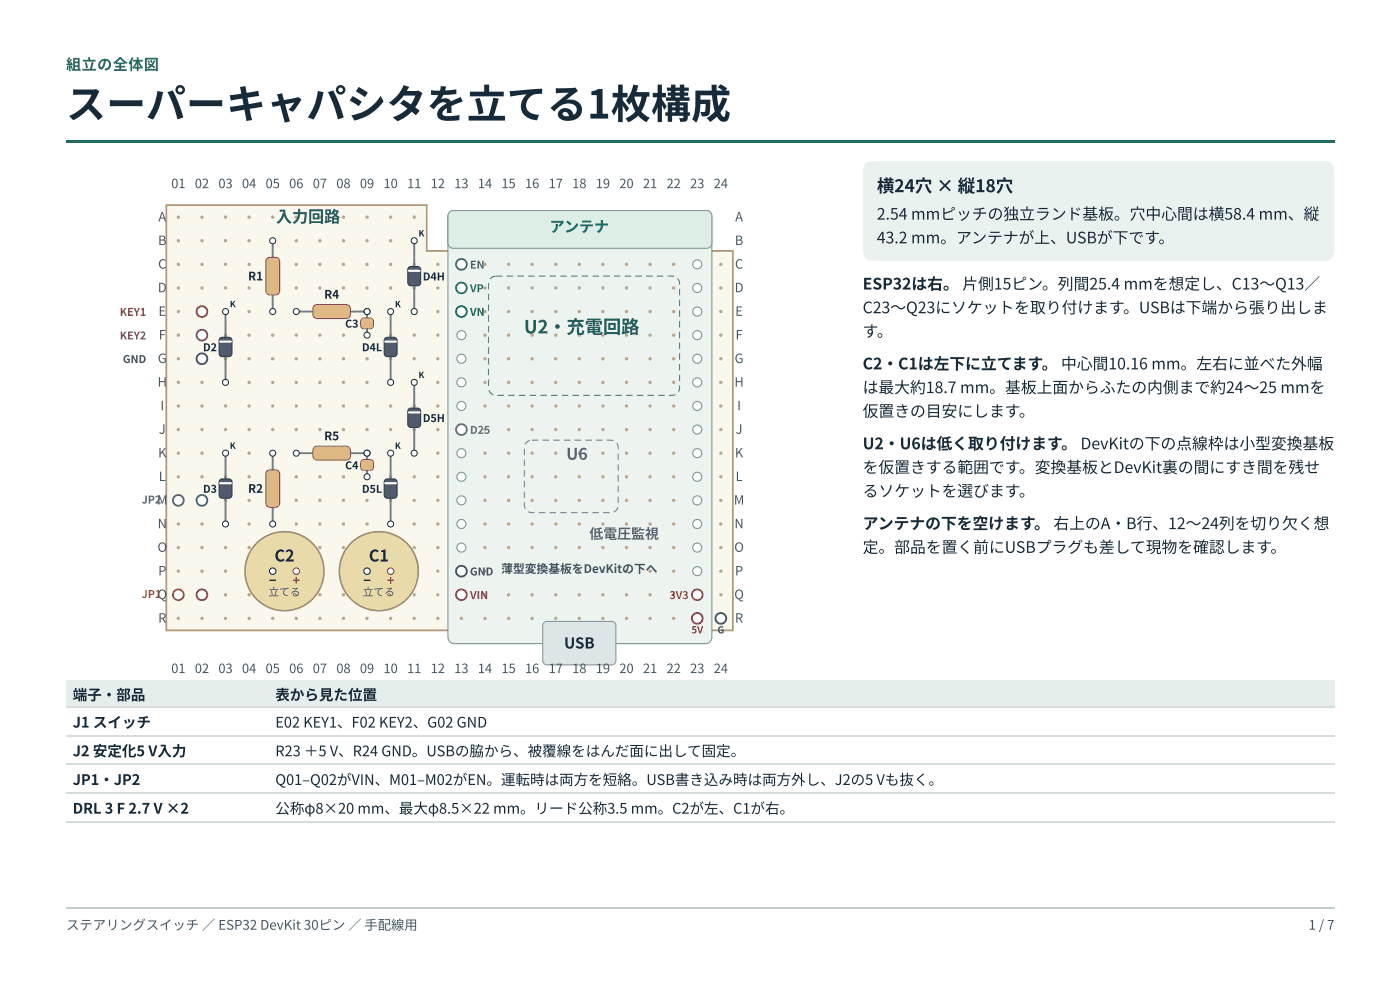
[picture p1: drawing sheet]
<svg xmlns="http://www.w3.org/2000/svg" width="297mm" height="210mm" viewBox="0 0 297 210" stroke-linecap="round" stroke-linejoin="round" font-family="sans-serif">
<path d="M14 29.6h269.1v.6h-269.1z" fill="#236b60"/>
<g fill="#e5eeeb">
<path d="M14 144.2h42.9v5.8h-42.9z"/>
<path d="M56.9 144.2h226.2v5.8h-226.2z"/>
</g>
<path d="M14 149.9h269.1M14 156h269.1M14 162.1h269.1M14 168.1h269.1M14 174.2h269.1" fill="none" stroke="#d5dedc" stroke-width=".26"/>
<path d="M35.3 43.5h55.2v9.7h65v80.5h-120.2z" fill="#faf7ed"/>
<path d="M35.3 43.5h55.2v9.7h65v80.5h-120.2z" fill="none" stroke="#a48e66" stroke-width=".34"/>
<path d="M95.4 45l1-.4h53.3a1.36 1.36 0 0 1 1.3 1.4v89.1a1.36 1.36 0 0 1-1.3 1.4h-53.3a1.36 1.36 0 0 1-1.4-1.4v-89.1z" fill="#edf3ee"/>
<path d="M95.4 45l1-.4h53.3a1.36 1.36 0 0 1 1.3 1.4v89.1a1.36 1.36 0 0 1-1.3 1.4h-53.3a1.36 1.36 0 0 1-1.4-1.4v-89.1z" fill="none" stroke="#78988e" stroke-width=".23"/>
<path d="M95.4 45l.8-.4h53.8l.7 .4 .3 .6v6.1l-.4 .7-.7 .2h-53.9l-.6-.3-.4-.6v-5.9z" fill="#dceee6"/>
<path d="M95.4 45l.8-.4h53.8l.7 .4 .3 .6v6.1l-.4 .7-.7 .2h-53.9l-.6-.3-.4-.6v-5.9z" fill="none" stroke="#74a28f" stroke-width=".23"/>
<path d="M115.4 132l.7-.2h13.7a.91 .91 0 0 1 .9 .9v7.4a.91 .91 0 0 1-.9 .9h-13.7a.91 .91 0 0 1-1-.9v-7.4z" fill="#dce6e7"/>
<path d="M115.4 132l.7-.2h13.7a.91 .91 0 0 1 .9 .9v7.4a.91 .91 0 0 1-.9 .9h-13.7a.91 .91 0 0 1-1-.9v-7.4z" fill="none" stroke="#829a9d" stroke-width=".23"/>
<g fill="#b4a58b">
<circle cx="37.8" cy="46" r=".35"/>
<circle cx="42.8" cy="46" r=".35"/>
<circle cx="47.8" cy="46" r=".35"/>
<circle cx="52.8" cy="46" r=".35"/>
<circle cx="57.9" cy="46" r=".35"/>
<circle cx="62.9" cy="46" r=".35"/>
<circle cx="67.9" cy="46" r=".35"/>
<circle cx="72.9" cy="46" r=".35"/>
<circle cx="77.9" cy="46" r=".35"/>
<circle cx="82.9" cy="46" r=".35"/>
<circle cx="87.9" cy="46" r=".35"/>
<circle cx="37.8" cy="51" r=".35"/>
<circle cx="42.8" cy="51" r=".35"/>
<circle cx="47.8" cy="51" r=".35"/>
<circle cx="52.8" cy="51" r=".35"/>
<circle cx="57.9" cy="51" r=".35"/>
<circle cx="62.9" cy="51" r=".35"/>
<circle cx="67.9" cy="51" r=".35"/>
<circle cx="72.9" cy="51" r=".35"/>
<circle cx="77.9" cy="51" r=".35"/>
<circle cx="82.9" cy="51" r=".35"/>
<circle cx="87.9" cy="51" r=".35"/>
<circle cx="37.8" cy="56" r=".35"/>
<circle cx="42.8" cy="56" r=".35"/>
<circle cx="47.8" cy="56" r=".35"/>
<circle cx="52.8" cy="56" r=".35"/>
<circle cx="57.9" cy="56" r=".35"/>
<circle cx="62.9" cy="56" r=".35"/>
<circle cx="67.9" cy="56" r=".35"/>
<circle cx="72.9" cy="56" r=".35"/>
<circle cx="77.9" cy="56" r=".35"/>
<circle cx="82.9" cy="56" r=".35"/>
<circle cx="87.9" cy="56" r=".35"/>
<circle cx="92.9" cy="56" r=".35"/>
<circle cx="97.9" cy="56" r=".35"/>
<circle cx="102.9" cy="56" r=".35"/>
<circle cx="107.9" cy="56" r=".35"/>
<circle cx="112.9" cy="56" r=".35"/>
<circle cx="117.9" cy="56" r=".35"/>
<circle cx="122.9" cy="56" r=".35"/>
<circle cx="127.9" cy="56" r=".35"/>
<circle cx="132.9" cy="56" r=".35"/>
<circle cx="137.9" cy="56" r=".35"/>
<circle cx="142.9" cy="56" r=".35"/>
<circle cx="147.9" cy="56" r=".35"/>
<circle cx="152.9" cy="56" r=".35"/>
<circle cx="37.8" cy="61" r=".35"/>
<circle cx="42.8" cy="61" r=".35"/>
<circle cx="47.8" cy="61" r=".35"/>
<circle cx="52.8" cy="61" r=".35"/>
<circle cx="57.9" cy="61" r=".35"/>
<circle cx="62.9" cy="61" r=".35"/>
<circle cx="67.9" cy="61" r=".35"/>
<circle cx="72.9" cy="61" r=".35"/>
<circle cx="77.9" cy="61" r=".35"/>
<circle cx="82.9" cy="61" r=".35"/>
<circle cx="87.9" cy="61" r=".35"/>
<circle cx="92.9" cy="61" r=".35"/>
<circle cx="97.9" cy="61" r=".35"/>
<circle cx="102.9" cy="61" r=".35"/>
<circle cx="107.9" cy="61" r=".35"/>
<circle cx="112.9" cy="61" r=".35"/>
<circle cx="117.9" cy="61" r=".35"/>
<circle cx="122.9" cy="61" r=".35"/>
<circle cx="127.9" cy="61" r=".35"/>
<circle cx="132.9" cy="61" r=".35"/>
<circle cx="137.9" cy="61" r=".35"/>
<circle cx="142.9" cy="61" r=".35"/>
<circle cx="147.9" cy="61" r=".35"/>
<circle cx="152.9" cy="61" r=".35"/>
<circle cx="37.8" cy="66.1" r=".35"/>
<circle cx="42.8" cy="66.1" r=".35"/>
<circle cx="47.8" cy="66.1" r=".35"/>
<circle cx="52.8" cy="66.1" r=".35"/>
<circle cx="57.9" cy="66.1" r=".35"/>
<circle cx="62.9" cy="66.1" r=".35"/>
<circle cx="67.9" cy="66.1" r=".35"/>
<circle cx="72.9" cy="66.1" r=".35"/>
<circle cx="77.9" cy="66.1" r=".35"/>
<circle cx="82.9" cy="66.1" r=".35"/>
<circle cx="87.9" cy="66.1" r=".35"/>
<circle cx="92.9" cy="66.1" r=".35"/>
<circle cx="97.9" cy="66.1" r=".35"/>
<circle cx="102.9" cy="66.1" r=".35"/>
<circle cx="107.9" cy="66.1" r=".35"/>
<circle cx="112.9" cy="66.1" r=".35"/>
<circle cx="117.9" cy="66.1" r=".35"/>
<circle cx="122.9" cy="66.1" r=".35"/>
<circle cx="127.9" cy="66.1" r=".35"/>
<circle cx="132.9" cy="66.1" r=".35"/>
<circle cx="137.9" cy="66.1" r=".35"/>
<circle cx="142.9" cy="66.1" r=".35"/>
<circle cx="147.9" cy="66.1" r=".35"/>
<circle cx="152.9" cy="66.1" r=".35"/>
<circle cx="37.8" cy="71.1" r=".35"/>
<circle cx="42.8" cy="71.1" r=".35"/>
<circle cx="47.8" cy="71.1" r=".35"/>
<circle cx="52.8" cy="71.1" r=".35"/>
<circle cx="57.9" cy="71.1" r=".35"/>
<circle cx="62.9" cy="71.1" r=".35"/>
<circle cx="67.9" cy="71.1" r=".35"/>
<circle cx="72.9" cy="71.1" r=".35"/>
<circle cx="77.9" cy="71.1" r=".35"/>
<circle cx="82.9" cy="71.1" r=".35"/>
<circle cx="87.9" cy="71.1" r=".35"/>
<circle cx="92.9" cy="71.1" r=".35"/>
<circle cx="97.9" cy="71.1" r=".35"/>
<circle cx="102.9" cy="71.1" r=".35"/>
<circle cx="107.9" cy="71.1" r=".35"/>
<circle cx="112.9" cy="71.1" r=".35"/>
<circle cx="117.9" cy="71.1" r=".35"/>
<circle cx="122.9" cy="71.1" r=".35"/>
<circle cx="127.9" cy="71.1" r=".35"/>
<circle cx="132.9" cy="71.1" r=".35"/>
<circle cx="137.9" cy="71.1" r=".35"/>
<circle cx="142.9" cy="71.1" r=".35"/>
<circle cx="147.9" cy="71.1" r=".35"/>
<circle cx="152.9" cy="71.1" r=".35"/>
<circle cx="37.8" cy="76.1" r=".35"/>
<circle cx="42.8" cy="76.1" r=".35"/>
<circle cx="47.8" cy="76.1" r=".35"/>
<circle cx="52.8" cy="76.1" r=".35"/>
<circle cx="57.9" cy="76.1" r=".35"/>
<circle cx="62.9" cy="76.1" r=".35"/>
<circle cx="67.9" cy="76.1" r=".35"/>
<circle cx="72.9" cy="76.1" r=".35"/>
<circle cx="77.9" cy="76.1" r=".35"/>
<circle cx="82.9" cy="76.1" r=".35"/>
<circle cx="87.9" cy="76.1" r=".35"/>
<circle cx="92.9" cy="76.1" r=".35"/>
<circle cx="97.9" cy="76.1" r=".35"/>
<circle cx="102.9" cy="76.1" r=".35"/>
<circle cx="107.9" cy="76.1" r=".35"/>
<circle cx="112.9" cy="76.1" r=".35"/>
<circle cx="117.9" cy="76.1" r=".35"/>
<circle cx="122.9" cy="76.1" r=".35"/>
<circle cx="127.9" cy="76.1" r=".35"/>
<circle cx="132.9" cy="76.1" r=".35"/>
<circle cx="137.9" cy="76.1" r=".35"/>
<circle cx="142.9" cy="76.1" r=".35"/>
<circle cx="147.9" cy="76.1" r=".35"/>
<circle cx="152.9" cy="76.1" r=".35"/>
<circle cx="37.8" cy="81.1" r=".35"/>
<circle cx="42.8" cy="81.1" r=".35"/>
<circle cx="47.8" cy="81.1" r=".35"/>
<circle cx="52.8" cy="81.1" r=".35"/>
<circle cx="57.9" cy="81.1" r=".35"/>
<circle cx="62.9" cy="81.1" r=".35"/>
<circle cx="67.9" cy="81.1" r=".35"/>
<circle cx="72.9" cy="81.1" r=".35"/>
<circle cx="77.9" cy="81.1" r=".35"/>
<circle cx="82.9" cy="81.1" r=".35"/>
<circle cx="87.9" cy="81.1" r=".35"/>
<circle cx="92.9" cy="81.1" r=".35"/>
<circle cx="97.9" cy="81.1" r=".35"/>
<circle cx="102.9" cy="81.1" r=".35"/>
<circle cx="107.9" cy="81.1" r=".35"/>
<circle cx="112.9" cy="81.1" r=".35"/>
<circle cx="117.9" cy="81.1" r=".35"/>
<circle cx="122.9" cy="81.1" r=".35"/>
<circle cx="127.9" cy="81.1" r=".35"/>
<circle cx="132.9" cy="81.1" r=".35"/>
<circle cx="137.9" cy="81.1" r=".35"/>
<circle cx="142.9" cy="81.1" r=".35"/>
<circle cx="147.9" cy="81.1" r=".35"/>
<circle cx="152.9" cy="81.1" r=".35"/>
<circle cx="37.8" cy="86.1" r=".35"/>
<circle cx="42.8" cy="86.1" r=".35"/>
<circle cx="47.8" cy="86.1" r=".35"/>
<circle cx="52.8" cy="86.1" r=".35"/>
<circle cx="57.9" cy="86.1" r=".35"/>
<circle cx="62.9" cy="86.1" r=".35"/>
<circle cx="67.9" cy="86.1" r=".35"/>
<circle cx="72.9" cy="86.1" r=".35"/>
<circle cx="77.9" cy="86.1" r=".35"/>
<circle cx="82.9" cy="86.1" r=".35"/>
<circle cx="87.9" cy="86.1" r=".35"/>
<circle cx="92.9" cy="86.1" r=".35"/>
<circle cx="97.9" cy="86.1" r=".35"/>
<circle cx="102.9" cy="86.1" r=".35"/>
<circle cx="107.9" cy="86.1" r=".35"/>
<circle cx="112.9" cy="86.1" r=".35"/>
<circle cx="117.9" cy="86.1" r=".35"/>
<circle cx="122.9" cy="86.1" r=".35"/>
<circle cx="127.9" cy="86.1" r=".35"/>
<circle cx="132.9" cy="86.1" r=".35"/>
<circle cx="137.9" cy="86.1" r=".35"/>
<circle cx="142.9" cy="86.1" r=".35"/>
<circle cx="147.9" cy="86.1" r=".35"/>
<circle cx="152.9" cy="86.1" r=".35"/>
<circle cx="37.8" cy="91.1" r=".35"/>
<circle cx="42.8" cy="91.1" r=".35"/>
<circle cx="47.8" cy="91.1" r=".35"/>
<circle cx="52.8" cy="91.1" r=".35"/>
<circle cx="57.9" cy="91.1" r=".35"/>
<circle cx="62.9" cy="91.1" r=".35"/>
<circle cx="67.9" cy="91.1" r=".35"/>
<circle cx="72.9" cy="91.1" r=".35"/>
<circle cx="77.9" cy="91.1" r=".35"/>
<circle cx="82.9" cy="91.1" r=".35"/>
<circle cx="87.9" cy="91.1" r=".35"/>
<circle cx="92.9" cy="91.1" r=".35"/>
<circle cx="97.9" cy="91.1" r=".35"/>
<circle cx="102.9" cy="91.1" r=".35"/>
<circle cx="107.9" cy="91.1" r=".35"/>
<circle cx="112.9" cy="91.1" r=".35"/>
<circle cx="117.9" cy="91.1" r=".35"/>
<circle cx="122.9" cy="91.1" r=".35"/>
<circle cx="127.9" cy="91.1" r=".35"/>
<circle cx="132.9" cy="91.1" r=".35"/>
<circle cx="137.9" cy="91.1" r=".35"/>
<circle cx="142.9" cy="91.1" r=".35"/>
<circle cx="147.9" cy="91.1" r=".35"/>
<circle cx="152.9" cy="91.1" r=".35"/>
<circle cx="37.8" cy="96.1" r=".35"/>
<circle cx="42.8" cy="96.1" r=".35"/>
<circle cx="47.8" cy="96.1" r=".35"/>
<circle cx="52.8" cy="96.1" r=".35"/>
<circle cx="57.9" cy="96.1" r=".35"/>
<circle cx="62.9" cy="96.1" r=".35"/>
<circle cx="67.9" cy="96.1" r=".35"/>
<circle cx="72.9" cy="96.1" r=".35"/>
<circle cx="77.9" cy="96.1" r=".35"/>
<circle cx="82.9" cy="96.1" r=".35"/>
<circle cx="87.9" cy="96.1" r=".35"/>
<circle cx="92.9" cy="96.1" r=".35"/>
<circle cx="97.9" cy="96.1" r=".35"/>
<circle cx="102.9" cy="96.1" r=".35"/>
<circle cx="107.9" cy="96.1" r=".35"/>
<circle cx="112.9" cy="96.1" r=".35"/>
<circle cx="117.9" cy="96.1" r=".35"/>
<circle cx="122.9" cy="96.1" r=".35"/>
<circle cx="127.9" cy="96.1" r=".35"/>
<circle cx="132.9" cy="96.1" r=".35"/>
<circle cx="137.9" cy="96.1" r=".35"/>
<circle cx="142.9" cy="96.1" r=".35"/>
<circle cx="147.9" cy="96.1" r=".35"/>
<circle cx="152.9" cy="96.1" r=".35"/>
<circle cx="37.8" cy="101.1" r=".35"/>
<circle cx="42.8" cy="101.1" r=".35"/>
<circle cx="47.8" cy="101.1" r=".35"/>
<circle cx="52.8" cy="101.1" r=".35"/>
<circle cx="57.9" cy="101.1" r=".35"/>
<circle cx="62.9" cy="101.1" r=".35"/>
<circle cx="67.9" cy="101.1" r=".35"/>
<circle cx="72.9" cy="101.1" r=".35"/>
<circle cx="77.9" cy="101.1" r=".35"/>
<circle cx="82.9" cy="101.1" r=".35"/>
<circle cx="87.9" cy="101.1" r=".35"/>
<circle cx="92.9" cy="101.1" r=".35"/>
<circle cx="97.9" cy="101.1" r=".35"/>
<circle cx="102.9" cy="101.1" r=".35"/>
<circle cx="107.9" cy="101.1" r=".35"/>
<circle cx="112.9" cy="101.1" r=".35"/>
<circle cx="117.9" cy="101.1" r=".35"/>
<circle cx="122.9" cy="101.1" r=".35"/>
<circle cx="127.9" cy="101.1" r=".35"/>
<circle cx="132.9" cy="101.1" r=".35"/>
<circle cx="137.9" cy="101.1" r=".35"/>
<circle cx="142.9" cy="101.1" r=".35"/>
<circle cx="147.9" cy="101.1" r=".35"/>
<circle cx="152.9" cy="101.1" r=".35"/>
<circle cx="37.8" cy="106.1" r=".35"/>
<circle cx="42.8" cy="106.1" r=".35"/>
<circle cx="47.8" cy="106.1" r=".35"/>
<circle cx="52.8" cy="106.1" r=".35"/>
<circle cx="57.9" cy="106.1" r=".35"/>
<circle cx="62.9" cy="106.1" r=".35"/>
<circle cx="67.9" cy="106.1" r=".35"/>
<circle cx="72.9" cy="106.1" r=".35"/>
<circle cx="77.9" cy="106.1" r=".35"/>
<circle cx="82.9" cy="106.1" r=".35"/>
<circle cx="87.9" cy="106.1" r=".35"/>
<circle cx="92.9" cy="106.1" r=".35"/>
<circle cx="97.9" cy="106.1" r=".35"/>
<circle cx="102.9" cy="106.1" r=".35"/>
<circle cx="107.9" cy="106.1" r=".35"/>
<circle cx="112.9" cy="106.1" r=".35"/>
<circle cx="117.9" cy="106.1" r=".35"/>
<circle cx="122.9" cy="106.1" r=".35"/>
<circle cx="127.9" cy="106.1" r=".35"/>
<circle cx="132.9" cy="106.1" r=".35"/>
<circle cx="137.9" cy="106.1" r=".35"/>
<circle cx="142.9" cy="106.1" r=".35"/>
<circle cx="147.9" cy="106.1" r=".35"/>
<circle cx="152.9" cy="106.1" r=".35"/>
<circle cx="37.8" cy="111.1" r=".35"/>
<circle cx="42.8" cy="111.1" r=".35"/>
<circle cx="47.8" cy="111.1" r=".35"/>
<circle cx="52.8" cy="111.1" r=".35"/>
<circle cx="57.9" cy="111.1" r=".35"/>
<circle cx="62.9" cy="111.1" r=".35"/>
<circle cx="67.9" cy="111.1" r=".35"/>
<circle cx="72.9" cy="111.1" r=".35"/>
<circle cx="77.9" cy="111.1" r=".35"/>
<circle cx="82.9" cy="111.1" r=".35"/>
<circle cx="87.9" cy="111.1" r=".35"/>
<circle cx="92.9" cy="111.1" r=".35"/>
<circle cx="97.9" cy="111.1" r=".35"/>
<circle cx="102.9" cy="111.1" r=".35"/>
<circle cx="107.9" cy="111.1" r=".35"/>
<circle cx="112.9" cy="111.1" r=".35"/>
<circle cx="117.9" cy="111.1" r=".35"/>
<circle cx="122.9" cy="111.1" r=".35"/>
<circle cx="127.9" cy="111.1" r=".35"/>
<circle cx="132.9" cy="111.1" r=".35"/>
<circle cx="137.9" cy="111.1" r=".35"/>
<circle cx="142.9" cy="111.1" r=".35"/>
<circle cx="147.9" cy="111.1" r=".35"/>
<circle cx="152.9" cy="111.1" r=".35"/>
<circle cx="37.8" cy="116.1" r=".35"/>
<circle cx="42.8" cy="116.1" r=".35"/>
<circle cx="47.8" cy="116.1" r=".35"/>
<circle cx="52.8" cy="116.1" r=".35"/>
<circle cx="57.9" cy="116.1" r=".35"/>
<circle cx="62.9" cy="116.1" r=".35"/>
<circle cx="67.9" cy="116.1" r=".35"/>
<circle cx="72.9" cy="116.1" r=".35"/>
<circle cx="77.9" cy="116.1" r=".35"/>
<circle cx="82.9" cy="116.1" r=".35"/>
<circle cx="87.9" cy="116.1" r=".35"/>
<circle cx="92.9" cy="116.1" r=".35"/>
<circle cx="97.9" cy="116.1" r=".35"/>
<circle cx="102.9" cy="116.1" r=".35"/>
<circle cx="107.9" cy="116.1" r=".35"/>
<circle cx="112.9" cy="116.1" r=".35"/>
<circle cx="117.9" cy="116.1" r=".35"/>
<circle cx="122.9" cy="116.1" r=".35"/>
<circle cx="127.9" cy="116.1" r=".35"/>
<circle cx="132.9" cy="116.1" r=".35"/>
<circle cx="137.9" cy="116.1" r=".35"/>
<circle cx="142.9" cy="116.1" r=".35"/>
<circle cx="147.9" cy="116.1" r=".35"/>
<circle cx="152.9" cy="116.1" r=".35"/>
<circle cx="37.8" cy="121.1" r=".35"/>
<circle cx="42.8" cy="121.1" r=".35"/>
<circle cx="47.8" cy="121.1" r=".35"/>
<circle cx="52.8" cy="121.1" r=".35"/>
<circle cx="57.9" cy="121.1" r=".35"/>
<circle cx="62.9" cy="121.1" r=".35"/>
<circle cx="67.9" cy="121.1" r=".35"/>
<circle cx="72.9" cy="121.1" r=".35"/>
<circle cx="77.9" cy="121.1" r=".35"/>
<circle cx="82.9" cy="121.1" r=".35"/>
<circle cx="87.9" cy="121.1" r=".35"/>
<circle cx="92.9" cy="121.1" r=".35"/>
<circle cx="97.9" cy="121.1" r=".35"/>
<circle cx="102.9" cy="121.1" r=".35"/>
<circle cx="107.9" cy="121.1" r=".35"/>
<circle cx="112.9" cy="121.1" r=".35"/>
<circle cx="117.9" cy="121.1" r=".35"/>
<circle cx="122.9" cy="121.1" r=".35"/>
<circle cx="127.9" cy="121.1" r=".35"/>
<circle cx="132.9" cy="121.1" r=".35"/>
<circle cx="137.9" cy="121.1" r=".35"/>
<circle cx="142.9" cy="121.1" r=".35"/>
<circle cx="147.9" cy="121.1" r=".35"/>
<circle cx="152.9" cy="121.1" r=".35"/>
<circle cx="37.8" cy="126.1" r=".35"/>
<circle cx="42.8" cy="126.1" r=".35"/>
<circle cx="47.8" cy="126.1" r=".35"/>
<circle cx="52.8" cy="126.1" r=".35"/>
<circle cx="57.9" cy="126.1" r=".35"/>
<circle cx="62.9" cy="126.1" r=".35"/>
<circle cx="67.9" cy="126.1" r=".35"/>
<circle cx="72.9" cy="126.1" r=".35"/>
<circle cx="77.9" cy="126.1" r=".35"/>
<circle cx="82.9" cy="126.1" r=".35"/>
<circle cx="87.9" cy="126.1" r=".35"/>
<circle cx="92.9" cy="126.1" r=".35"/>
<circle cx="97.9" cy="126.1" r=".35"/>
<circle cx="102.9" cy="126.1" r=".35"/>
<circle cx="107.9" cy="126.1" r=".35"/>
<circle cx="112.9" cy="126.1" r=".35"/>
<circle cx="117.9" cy="126.1" r=".35"/>
<circle cx="122.9" cy="126.1" r=".35"/>
<circle cx="127.9" cy="126.1" r=".35"/>
<circle cx="132.9" cy="126.1" r=".35"/>
<circle cx="137.9" cy="126.1" r=".35"/>
<circle cx="142.9" cy="126.1" r=".35"/>
<circle cx="147.9" cy="126.1" r=".35"/>
<circle cx="152.9" cy="126.1" r=".35"/>
<circle cx="37.8" cy="131.1" r=".35"/>
<circle cx="42.8" cy="131.1" r=".35"/>
<circle cx="47.8" cy="131.1" r=".35"/>
<circle cx="52.8" cy="131.1" r=".35"/>
<circle cx="57.9" cy="131.1" r=".35"/>
<circle cx="62.9" cy="131.1" r=".35"/>
<circle cx="67.9" cy="131.1" r=".35"/>
<circle cx="72.9" cy="131.1" r=".35"/>
<circle cx="77.9" cy="131.1" r=".35"/>
<circle cx="82.9" cy="131.1" r=".35"/>
<circle cx="87.9" cy="131.1" r=".35"/>
<circle cx="92.9" cy="131.1" r=".35"/>
<circle cx="97.9" cy="131.1" r=".35"/>
<circle cx="102.9" cy="131.1" r=".35"/>
<circle cx="107.9" cy="131.1" r=".35"/>
<circle cx="112.9" cy="131.1" r=".35"/>
<circle cx="117.9" cy="131.1" r=".35"/>
<circle cx="122.9" cy="131.1" r=".35"/>
<circle cx="127.9" cy="131.1" r=".35"/>
<circle cx="132.9" cy="131.1" r=".35"/>
<circle cx="137.9" cy="131.1" r=".35"/>
<circle cx="142.9" cy="131.1" r=".35"/>
<circle cx="147.9" cy="131.1" r=".35"/>
<circle cx="152.9" cy="131.1" r=".35"/>
</g>
<circle cx="97.9" cy="56" r=".96" fill="#fff"/>
<circle cx="97.9" cy="56" r=".96" fill="none" stroke="#799595" stroke-width=".23"/>
<circle cx="97.9" cy="61" r=".96" fill="#fff"/>
<circle cx="97.9" cy="61" r=".96" fill="none" stroke="#799595" stroke-width=".23"/>
<circle cx="97.9" cy="66.1" r=".96" fill="#fff"/>
<circle cx="97.9" cy="66.1" r=".96" fill="none" stroke="#799595" stroke-width=".23"/>
<circle cx="97.9" cy="71.1" r=".96" fill="#fff"/>
<circle cx="97.9" cy="71.1" r=".96" fill="none" stroke="#799595" stroke-width=".23"/>
<circle cx="97.9" cy="76.1" r=".96" fill="#fff"/>
<circle cx="97.9" cy="76.1" r=".96" fill="none" stroke="#799595" stroke-width=".23"/>
<circle cx="97.9" cy="81.1" r=".96" fill="#fff"/>
<circle cx="97.9" cy="81.1" r=".96" fill="none" stroke="#799595" stroke-width=".23"/>
<circle cx="97.9" cy="86.1" r=".96" fill="#fff"/>
<circle cx="97.9" cy="86.1" r=".96" fill="none" stroke="#799595" stroke-width=".23"/>
<circle cx="97.9" cy="91.1" r=".96" fill="#fff"/>
<circle cx="97.9" cy="91.1" r=".96" fill="none" stroke="#799595" stroke-width=".23"/>
<circle cx="97.9" cy="96.1" r=".96" fill="#fff"/>
<circle cx="97.9" cy="96.1" r=".96" fill="none" stroke="#799595" stroke-width=".23"/>
<circle cx="97.9" cy="101.1" r=".96" fill="#fff"/>
<circle cx="97.9" cy="101.1" r=".96" fill="none" stroke="#799595" stroke-width=".23"/>
<circle cx="97.9" cy="106.1" r=".96" fill="#fff"/>
<circle cx="97.9" cy="106.1" r=".96" fill="none" stroke="#799595" stroke-width=".23"/>
<circle cx="97.9" cy="111.1" r=".96" fill="#fff"/>
<circle cx="97.9" cy="111.1" r=".96" fill="none" stroke="#799595" stroke-width=".23"/>
<circle cx="97.9" cy="116.1" r=".96" fill="#fff"/>
<circle cx="97.9" cy="116.1" r=".96" fill="none" stroke="#799595" stroke-width=".23"/>
<circle cx="97.9" cy="121.1" r=".96" fill="#fff"/>
<circle cx="97.9" cy="121.1" r=".96" fill="none" stroke="#799595" stroke-width=".23"/>
<circle cx="97.9" cy="126.1" r=".96" fill="#fff"/>
<circle cx="97.9" cy="126.1" r=".96" fill="none" stroke="#799595" stroke-width=".23"/>
<circle cx="147.9" cy="56" r=".96" fill="#fff"/>
<circle cx="147.9" cy="56" r=".96" fill="none" stroke="#799595" stroke-width=".23"/>
<circle cx="147.9" cy="61" r=".96" fill="#fff"/>
<circle cx="147.9" cy="61" r=".96" fill="none" stroke="#799595" stroke-width=".23"/>
<circle cx="147.9" cy="66.1" r=".96" fill="#fff"/>
<circle cx="147.9" cy="66.1" r=".96" fill="none" stroke="#799595" stroke-width=".23"/>
<circle cx="147.9" cy="71.1" r=".96" fill="#fff"/>
<circle cx="147.9" cy="71.1" r=".96" fill="none" stroke="#799595" stroke-width=".23"/>
<circle cx="147.9" cy="76.1" r=".96" fill="#fff"/>
<circle cx="147.9" cy="76.1" r=".96" fill="none" stroke="#799595" stroke-width=".23"/>
<circle cx="147.9" cy="81.1" r=".96" fill="#fff"/>
<circle cx="147.9" cy="81.1" r=".96" fill="none" stroke="#799595" stroke-width=".23"/>
<circle cx="147.9" cy="86.1" r=".96" fill="#fff"/>
<circle cx="147.9" cy="86.1" r=".96" fill="none" stroke="#799595" stroke-width=".23"/>
<circle cx="147.9" cy="91.1" r=".96" fill="#fff"/>
<circle cx="147.9" cy="91.1" r=".96" fill="none" stroke="#799595" stroke-width=".23"/>
<circle cx="147.9" cy="96.1" r=".96" fill="#fff"/>
<circle cx="147.9" cy="96.1" r=".96" fill="none" stroke="#799595" stroke-width=".23"/>
<circle cx="147.9" cy="101.1" r=".96" fill="#fff"/>
<circle cx="147.9" cy="101.1" r=".96" fill="none" stroke="#799595" stroke-width=".23"/>
<circle cx="147.9" cy="106.1" r=".96" fill="#fff"/>
<circle cx="147.9" cy="106.1" r=".96" fill="none" stroke="#799595" stroke-width=".23"/>
<circle cx="147.9" cy="111.1" r=".96" fill="#fff"/>
<circle cx="147.9" cy="111.1" r=".96" fill="none" stroke="#799595" stroke-width=".23"/>
<circle cx="147.9" cy="116.1" r=".96" fill="#fff"/>
<circle cx="147.9" cy="116.1" r=".96" fill="none" stroke="#799595" stroke-width=".23"/>
<circle cx="147.9" cy="121.1" r=".96" fill="#fff"/>
<circle cx="147.9" cy="121.1" r=".96" fill="none" stroke="#799595" stroke-width=".23"/>
<circle cx="147.9" cy="126.1" r=".96" fill="#fff"/>
<circle cx="147.9" cy="126.1" r=".96" fill="none" stroke="#799595" stroke-width=".23"/>
<circle cx="97.9" cy="56" r="1.14" fill="#fff"/>
<circle cx="97.9" cy="56" r="1.14" fill="none" stroke="#325f9c" stroke-width=".39"/>
<circle cx="97.9" cy="61" r="1.14" fill="#fff"/>
<circle cx="97.9" cy="61" r="1.14" fill="none" stroke="#1563a6" stroke-width=".39"/>
<circle cx="97.9" cy="66.1" r="1.14" fill="#fff"/>
<circle cx="97.9" cy="66.1" r="1.14" fill="none" stroke="#067269" stroke-width=".39"/>
<circle cx="97.9" cy="91.1" r="1.14" fill="#fff"/>
<circle cx="97.9" cy="91.1" r="1.14" fill="none" stroke="#63756b" stroke-width=".39"/>
<circle cx="97.9" cy="121.1" r="1.14" fill="#fff"/>
<circle cx="97.9" cy="121.1" r="1.14" fill="none" stroke="#40505d" stroke-width=".39"/>
<circle cx="97.9" cy="126.1" r="1.14" fill="#fff"/>
<circle cx="97.9" cy="126.1" r="1.14" fill="none" stroke="#8d492a" stroke-width=".39"/>
<circle cx="147.9" cy="126.1" r="1.14" fill="#fff"/>
<circle cx="147.9" cy="126.1" r="1.14" fill="none" stroke="#bc3650" stroke-width=".39"/>
<circle cx="42.8" cy="66.1" r="1.14" fill="#fff"/>
<circle cx="42.8" cy="66.1" r="1.14" fill="none" stroke="#9b4622" stroke-width=".39"/>
<circle cx="42.8" cy="71.1" r="1.14" fill="#fff"/>
<circle cx="42.8" cy="71.1" r="1.14" fill="none" stroke="#753781" stroke-width=".39"/>
<circle cx="42.8" cy="76.1" r="1.14" fill="#fff"/>
<circle cx="42.8" cy="76.1" r="1.14" fill="none" stroke="#40505d" stroke-width=".39"/>
<circle cx="37.8" cy="126.1" r="1.14" fill="#fff"/>
<circle cx="37.8" cy="126.1" r="1.14" fill="none" stroke="#b85813" stroke-width=".39"/>
<circle cx="42.8" cy="126.1" r="1.14" fill="#fff"/>
<circle cx="42.8" cy="126.1" r="1.14" fill="none" stroke="#8d492a" stroke-width=".39"/>
<circle cx="37.8" cy="106.1" r="1.14" fill="#fff"/>
<circle cx="37.8" cy="106.1" r="1.14" fill="none" stroke="#664487" stroke-width=".39"/>
<circle cx="42.8" cy="106.1" r="1.14" fill="#fff"/>
<circle cx="42.8" cy="106.1" r="1.14" fill="none" stroke="#325f9c" stroke-width=".39"/>
<circle cx="147.9" cy="131.1" r="1.14" fill="#fff"/>
<circle cx="147.9" cy="131.1" r="1.14" fill="none" stroke="#a12534" stroke-width=".39"/>
<circle cx="152.9" cy="131.1" r="1.14" fill="#fff"/>
<circle cx="152.9" cy="131.1" r="1.14" fill="none" stroke="#40505d" stroke-width=".39"/>
<path d="M107.5 58.4h1.4v.3h-1.4zM109.8 58.4h1.3v.3h-1.3zM112.1 58.4h1.3v.3h-1.3zM114.3 58.4h1.4v.3h-1.4zM116.6 58.4h1.4v.3h-1.4zM118.9 58.4h1.3v.3h-1.3zM121.2 58.4h1.3v.3h-1.3zM123.4 58.4h1.4v.3h-1.4zM125.7 58.4h1.4v.3h-1.4zM128 58.4h1.3v.3h-1.3zM130.3 58.4h1.3v.3h-1.3zM132.5 58.4h1.4v.3h-1.4zM134.8 58.4h1.4v.3h-1.4zM137.1 58.4h1.3v.3h-1.3zM139.3 58.4h1.4v.3h-1.4zM141.6 58.4l1.4 .1-.1 .2h-1.3zM143.7 59.1l.1-.1 .2 .2 .3 1.1h-.2l-.1-.7zM144.1 61.2h.2v1.4h-.2zM144.1 63.5h.2v1.4h-.2zM144.1 65.8h.2v1.4h-.2zM144.1 68.1h.2v1.3h-.2zM144.1 70.3h.2v1.4h-.2zM144.1 72.6h.2v1.4h-.2zM144.1 74.9h.2v1.4h-.2zM144.1 77.2h.2v1.3h-.2zM144.1 79.4h.2v1.4h-.2zM144.1 81.7h.2v.5l-.3 .9-.2-.1zM141.9 83.7l1.3-.1 .1 .2-1.4 .1zM139.7 83.7h1.3v.2h-1.3zM137.4 83.7h1.3v.2h-1.3zM135.1 83.7h1.4v.2h-1.4zM132.8 83.7h1.4v.2h-1.4zM130.6 83.7h1.3v.2h-1.3zM128.3 83.7h1.3v.2h-1.3zM126 83.7h1.4v.2h-1.4zM123.7 83.7h1.4v.2h-1.4zM121.5 83.7h1.3v.2h-1.3zM119.2 83.7h1.3v.2h-1.3zM116.9 83.7h1.4v.2h-1.4zM114.6 83.7h1.4v.2h-1.4zM112.4 83.7h1.3v.2h-1.3zM110.1 83.7h1.4v.2h-1.4zM107.8 83.7h1.4v.2h-1.4zM105.5 83.7h1.4v.2h-1.4zM103.6 82.8l.2-.1 .4 .5 .5 .4-.1 .2a1.63 1.63 0 0 1-1-1zM103.5 80.5h.3v1.3h-.3zM103.5 78.2h.3v1.4h-.3zM103.5 75.9h.3v1.4h-.3zM103.5 73.6h.3v1.4h-.3zM103.5 71.4h.3v1.3h-.3zM103.5 69.1h.3v1.4h-.3zM103.5 66.8h.3v1.4h-.3zM103.5 64.5h.3v1.4h-.3zM103.5 62.3h.3v1.3h-.3zM103.5 60h.3v1.4h-.3zM104.1 58.8l1.1-.4v.3l-.6 .1-.5 .4-.2-.1zM105.2 58.4h1.4v.3h-1.4z" fill="#468575"/>
<path d="M115.1 93.2h1.4v.2h-1.4zM117.4 93.2h1.4v.2h-1.4zM119.7 93.2h1.3v.2h-1.3zM121.9 93.2h1.4v.2h-1.4zM124.2 93.2h1.4v.2h-1.4zM126.5 93.2h1.3v.2h-1.3zM128.8 93.2l1.4 .1-.1 .2-1.3-.1zM130.8 94l.1-.1 .3 .5 .1 .9h-.3v-.7zM131 96.2h.3v1.3h-.3zM131 98.4h.3v1.4h-.3zM131 100.7h.3v1.4h-.3zM131 103h.3v1.4h-.3zM131 105.3h.3v1.3h-.3zM131 107.5l.2 .1a1.63 1.63 0 0 1-.9 1l-.1-.2 .5-.3zM128 108.6h1.3v.2h-1.3zM125.7 108.6h1.4v.2h-1.4zM123.4 108.6h1.4v.2h-1.4zM121.1 108.6h1.4v.2h-1.4zM118.9 108.6h1.3v.2h-1.3zM116.6 108.6h1.4v.2h-1.4zM114.3 108.6h1.4v.2h-1.4zM112.1 108.4l1.3 .2v.2l-1.1-.1-.3-.1zM111.1 106.5h.3l.1 1.3-.2 .1zM111.1 104.2h.3v1.4h-.3zM111.1 102h.3v1.3h-.3zM111.1 99.7h.3v1.4h-.3zM111.1 97.4h.3v1.4h-.3zM111.1 95.1h.3v1.4h-.3zM111.7 93.6l.7-.3v.2l-.5 .3-.4 .5-.2-.1zM112.8 93.2h1.4v.2h-1.4z" fill="#7f639b"/>
<path d="M57.9 51v15.1" fill="none" stroke="#737f73" stroke-width=".41"/>
<path d="M56.6 54.8l.5-.2h1.3a.91 .91 0 0 1 .9 .9v6.1a.91 .91 0 0 1-.9 .9h-1.1a.91 .91 0 0 1-.9-.9v-6.1z" fill="#dfb986"/>
<path d="M56.6 54.8l.5-.2h1.3a.91 .91 0 0 1 .9 .9v6.1a.91 .91 0 0 1-.9 .9h-1.1a.91 .91 0 0 1-.9-.9v-6.1z" fill="none" stroke="#89673c" stroke-width=".23"/>
<circle cx="57.9" cy="51" r=".64" fill="#fff"/>
<circle cx="57.9" cy="51" r=".64" fill="none" stroke="#172a39" stroke-width=".21"/>
<circle cx="57.9" cy="66.1" r=".64" fill="#fff"/>
<circle cx="57.9" cy="66.1" r=".64" fill="none" stroke="#172a39" stroke-width=".21"/>
<path d="M57.9 96.1v15" fill="none" stroke="#737f73" stroke-width=".41"/>
<path d="M56.6 99.9l.5-.3h1.3a.91 .91 0 0 1 .9 .9v6.2a.91 .91 0 0 1-.9 .9h-1.1a.91 .91 0 0 1-.9-.9v-6.2z" fill="#dfb986"/>
<path d="M56.6 99.9l.5-.3h1.3a.91 .91 0 0 1 .9 .9v6.2a.91 .91 0 0 1-.9 .9h-1.1a.91 .91 0 0 1-.9-.9v-6.2z" fill="none" stroke="#89673c" stroke-width=".23"/>
<circle cx="57.9" cy="96.1" r=".64" fill="#fff"/>
<circle cx="57.9" cy="96.1" r=".64" fill="none" stroke="#172a39" stroke-width=".21"/>
<circle cx="57.9" cy="111.1" r=".64" fill="#fff"/>
<circle cx="57.9" cy="111.1" r=".64" fill="none" stroke="#172a39" stroke-width=".21"/>
<path d="M62.9 66.1h15" fill="none" stroke="#737f73" stroke-width=".41"/>
<path d="M66.6 64.8l.7-.2h6.1a.91 .91 0 0 1 .9 .9v1.1a.91 .91 0 0 1-.9 .9h-6.1a.91 .91 0 0 1-.9-.9v-1.3z" fill="#dfb986"/>
<path d="M66.6 64.8l.7-.2h6.1a.91 .91 0 0 1 .9 .9v1.1a.91 .91 0 0 1-.9 .9h-6.1a.91 .91 0 0 1-.9-.9v-1.3z" fill="none" stroke="#89673c" stroke-width=".23"/>
<circle cx="62.9" cy="66.1" r=".64" fill="#fff"/>
<circle cx="62.9" cy="66.1" r=".64" fill="none" stroke="#172a39" stroke-width=".21"/>
<circle cx="77.9" cy="66.1" r=".64" fill="#fff"/>
<circle cx="77.9" cy="66.1" r=".64" fill="none" stroke="#172a39" stroke-width=".21"/>
<path d="M62.9 96.1h15" fill="none" stroke="#737f73" stroke-width=".41"/>
<path d="M66.6 94.9l.7-.3h6.1a.91 .91 0 0 1 .9 .9v1.1a.91 .91 0 0 1-.9 1h-6.1a.91 .91 0 0 1-.9-1v-1.3z" fill="#dfb986"/>
<path d="M66.6 94.9l.7-.3h6.1a.91 .91 0 0 1 .9 .9v1.1a.91 .91 0 0 1-.9 1h-6.1a.91 .91 0 0 1-.9-1v-1.3z" fill="none" stroke="#89673c" stroke-width=".23"/>
<circle cx="62.9" cy="96.1" r=".64" fill="#fff"/>
<circle cx="62.9" cy="96.1" r=".64" fill="none" stroke="#172a39" stroke-width=".21"/>
<circle cx="77.9" cy="96.1" r=".64" fill="#fff"/>
<circle cx="77.9" cy="96.1" r=".64" fill="none" stroke="#172a39" stroke-width=".21"/>
<path d="M47.8 66.1v15" fill="none" stroke="#737f73" stroke-width=".41"/>
<path d="M46.7 71.7l.3-.2h1.5a.68 .68 0 0 1 .7 .7v2.7a.68 .68 0 0 1-.7 .7h-1.3a.68 .68 0 0 1-.7-.7v-2.7z" fill="#515a6b"/>
<path d="M46.7 71.7l.3-.2h1.5a.68 .68 0 0 1 .7 .7v2.7a.68 .68 0 0 1-.7 .7h-1.3a.68 .68 0 0 1-.7-.7v-2.7z" fill="none" stroke="#303944" stroke-width=".23"/>
<path d="M46.7 72.4h2.3" fill="none" stroke="#fff" stroke-width=".45"/>
<circle cx="47.8" cy="81.1" r=".64" fill="#fff"/>
<circle cx="47.8" cy="81.1" r=".64" fill="none" stroke="#172a39" stroke-width=".21"/>
<circle cx="47.8" cy="66.1" r=".64" fill="#fff"/>
<circle cx="47.8" cy="66.1" r=".64" fill="none" stroke="#172a39" stroke-width=".21"/>
<path d="M47.8 96.1v15" fill="none" stroke="#737f73" stroke-width=".41"/>
<path d="M46.7 101.7l.3-.2h1.5a.68 .68 0 0 1 .7 .7v2.7a.68 .68 0 0 1-.7 .7h-1.3a.68 .68 0 0 1-.7-.7v-2.7z" fill="#515a6b"/>
<path d="M46.7 101.7l.3-.2h1.5a.68 .68 0 0 1 .7 .7v2.7a.68 .68 0 0 1-.7 .7h-1.3a.68 .68 0 0 1-.7-.7v-2.7z" fill="none" stroke="#303944" stroke-width=".23"/>
<path d="M46.7 102.4h2.3" fill="none" stroke="#fff" stroke-width=".45"/>
<circle cx="47.8" cy="111.1" r=".64" fill="#fff"/>
<circle cx="47.8" cy="111.1" r=".64" fill="none" stroke="#172a39" stroke-width=".21"/>
<circle cx="47.8" cy="96.1" r=".64" fill="#fff"/>
<circle cx="47.8" cy="96.1" r=".64" fill="none" stroke="#172a39" stroke-width=".21"/>
<path d="M82.9 66.1v15" fill="none" stroke="#737f73" stroke-width=".41"/>
<path d="M81.7 71.7l.4-.2h1.5a.68 .68 0 0 1 .6 .7v2.7a.68 .68 0 0 1-.6 .7h-1.4a.68 .68 0 0 1-.7-.7v-2.7z" fill="#515a6b"/>
<path d="M81.7 71.7l.4-.2h1.5a.68 .68 0 0 1 .6 .7v2.7a.68 .68 0 0 1-.6 .7h-1.4a.68 .68 0 0 1-.7-.7v-2.7z" fill="none" stroke="#303944" stroke-width=".23"/>
<path d="M81.7 72.4h2.3" fill="none" stroke="#fff" stroke-width=".45"/>
<circle cx="82.9" cy="81.1" r=".64" fill="#fff"/>
<circle cx="82.9" cy="81.1" r=".64" fill="none" stroke="#172a39" stroke-width=".21"/>
<circle cx="82.9" cy="66.1" r=".64" fill="#fff"/>
<circle cx="82.9" cy="66.1" r=".64" fill="none" stroke="#172a39" stroke-width=".21"/>
<path d="M87.9 51v15.1" fill="none" stroke="#737f73" stroke-width=".41"/>
<path d="M86.7 56.7l.4-.2h1.5a.68 .68 0 0 1 .6 .7v2.7a.68 .68 0 0 1-.6 .7h-1.4a.68 .68 0 0 1-.7-.7v-2.7z" fill="#515a6b"/>
<path d="M86.7 56.7l.4-.2h1.5a.68 .68 0 0 1 .6 .7v2.7a.68 .68 0 0 1-.6 .7h-1.4a.68 .68 0 0 1-.7-.7v-2.7z" fill="none" stroke="#303944" stroke-width=".23"/>
<path d="M86.7 57.4h2.3" fill="none" stroke="#fff" stroke-width=".45"/>
<circle cx="87.9" cy="66.1" r=".64" fill="#fff"/>
<circle cx="87.9" cy="66.1" r=".64" fill="none" stroke="#172a39" stroke-width=".21"/>
<circle cx="87.9" cy="51" r=".64" fill="#fff"/>
<circle cx="87.9" cy="51" r=".64" fill="none" stroke="#172a39" stroke-width=".21"/>
<path d="M82.9 96.1v15" fill="none" stroke="#737f73" stroke-width=".41"/>
<path d="M81.7 101.7l.4-.2h1.5a.68 .68 0 0 1 .6 .7v2.7a.68 .68 0 0 1-.6 .7h-1.4a.68 .68 0 0 1-.7-.7v-2.7z" fill="#515a6b"/>
<path d="M81.7 101.7l.4-.2h1.5a.68 .68 0 0 1 .6 .7v2.7a.68 .68 0 0 1-.6 .7h-1.4a.68 .68 0 0 1-.7-.7v-2.7z" fill="none" stroke="#303944" stroke-width=".23"/>
<path d="M81.7 102.4h2.3" fill="none" stroke="#fff" stroke-width=".45"/>
<circle cx="82.9" cy="111.1" r=".64" fill="#fff"/>
<circle cx="82.9" cy="111.1" r=".64" fill="none" stroke="#172a39" stroke-width=".21"/>
<circle cx="82.9" cy="96.1" r=".64" fill="#fff"/>
<circle cx="82.9" cy="96.1" r=".64" fill="none" stroke="#172a39" stroke-width=".21"/>
<path d="M87.9 81.1v15" fill="none" stroke="#737f73" stroke-width=".41"/>
<path d="M86.7 86.7l.4-.2h1.5a.68 .68 0 0 1 .6 .7v2.7a.68 .68 0 0 1-.6 .7h-1.4a.68 .68 0 0 1-.7-.7v-2.7z" fill="#515a6b"/>
<path d="M86.7 86.7l.4-.2h1.5a.68 .68 0 0 1 .6 .7v2.7a.68 .68 0 0 1-.6 .7h-1.4a.68 .68 0 0 1-.7-.7v-2.7z" fill="none" stroke="#303944" stroke-width=".23"/>
<path d="M86.7 87.4h2.3" fill="none" stroke="#fff" stroke-width=".45"/>
<circle cx="87.9" cy="96.1" r=".64" fill="#fff"/>
<circle cx="87.9" cy="96.1" r=".64" fill="none" stroke="#172a39" stroke-width=".21"/>
<circle cx="87.9" cy="81.1" r=".64" fill="#fff"/>
<circle cx="87.9" cy="81.1" r=".64" fill="none" stroke="#172a39" stroke-width=".21"/>
<path d="M77.9 66.1v5" fill="none" stroke="#737f73" stroke-width=".41"/>
<path d="M76.7 67.6l.4-.2h1.5a.68 .68 0 0 1 .6 .7v.9a.68 .68 0 0 1-.6 .7h-1.4a.68 .68 0 0 1-.7-.7v-1z" fill="#eab36f"/>
<path d="M76.7 67.6l.4-.2h1.5a.68 .68 0 0 1 .6 .7v.9a.68 .68 0 0 1-.6 .7h-1.4a.68 .68 0 0 1-.7-.7v-1z" fill="none" stroke="#986d3e" stroke-width=".23"/>
<circle cx="77.9" cy="66.1" r=".64" fill="#fff"/>
<circle cx="77.9" cy="66.1" r=".64" fill="none" stroke="#172a39" stroke-width=".21"/>
<circle cx="77.9" cy="71.1" r=".64" fill="#fff"/>
<circle cx="77.9" cy="71.1" r=".64" fill="none" stroke="#172a39" stroke-width=".21"/>
<path d="M77.9 96.1v5" fill="none" stroke="#737f73" stroke-width=".41"/>
<path d="M76.7 97.6l.4-.1 1.5-.1a.68 .68 0 0 1 .6 .7v.9a.68 .68 0 0 1-.6 .7h-1.4a.68 .68 0 0 1-.7-.7v-1z" fill="#eab36f"/>
<path d="M76.7 97.6l.4-.1 1.5-.1a.68 .68 0 0 1 .6 .7v.9a.68 .68 0 0 1-.6 .7h-1.4a.68 .68 0 0 1-.7-.7v-1z" fill="none" stroke="#986d3e" stroke-width=".23"/>
<circle cx="77.9" cy="96.1" r=".64" fill="#fff"/>
<circle cx="77.9" cy="96.1" r=".64" fill="none" stroke="#172a39" stroke-width=".21"/>
<circle cx="77.9" cy="101.1" r=".64" fill="#fff"/>
<circle cx="77.9" cy="101.1" r=".64" fill="none" stroke="#172a39" stroke-width=".21"/>
<circle cx="60.4" cy="121.1" r="8.4" fill="#e8dba9"/>
<circle cx="60.4" cy="121.1" r="8.4" fill="none" stroke="#988455" stroke-width=".32"/>
<circle cx="62.9" cy="121.1" r=".68" fill="#fff"/>
<circle cx="62.9" cy="121.1" r=".68" fill="none" stroke="#9c3b33" stroke-width=".23"/>
<circle cx="57.9" cy="121.1" r=".68" fill="#fff"/>
<circle cx="57.9" cy="121.1" r=".68" fill="none" stroke="#172a39" stroke-width=".23"/>
<circle cx="80.4" cy="121.1" r="8.4" fill="#e8dba9"/>
<circle cx="80.4" cy="121.1" r="8.4" fill="none" stroke="#988455" stroke-width=".32"/>
<circle cx="82.9" cy="121.1" r=".68" fill="#fff"/>
<circle cx="82.9" cy="121.1" r=".68" fill="none" stroke="#9c3b33" stroke-width=".23"/>
<circle cx="77.9" cy="121.1" r=".68" fill="#fff"/>
<circle cx="77.9" cy="121.1" r=".68" fill="none" stroke="#172a39" stroke-width=".23"/>
<path d="M183.7 34.7l.6-.4 .8-.2h96a1.96 1.96 0 0 1 2 2v17.2a1.96 1.96 0 0 1-2 2h-96a2 2 0 0 1-2-2v-17.2l.1-.7z" fill="#eaf2ef"/>
<path d="M14 192.5h269.1" fill="none" stroke="#c2d1cd" stroke-width=".26"/>
<text font-size="8.5" fill="#172a39" x="14" y="25.1">スーパーキャパシタを立てる1枚構成</text>
<g font-size="3.9" fill="#245e55">
<text x="111.2" y="70.7">U2・</text>
<text x="120.2" y="70.7">充電回路</text>
</g>
<text font-size="3.7" fill="#172a39" x="186" y="40.7">横24穴 × 縦18穴</text>
<text font-size="3.4" fill="#245e55" x="58.5" y="47.2">入力回路</text>
<text font-size="3.4" fill="#6c4d86" x="120.1" y="97.5">U6</text>
<g font-size="3.4" fill="#172a39">
<text x="58.2" y="119">C2</text>
<text x="78.2" y="119">C1</text>
</g>
<g font-size="3.3" fill="#172a39">
<text x="186" y="46.6">2.54 mmピッチの独立ランド基板。穴中心間は横58.4 mm、縦</text>
<text x="186" y="51.6">43.2 mm。アンテナが上、USBが下です。</text>
<text x="183" y="61.4">ESP32は右。 片側15ピン。列間25.4 mmを想定し、C13〜Q13／</text>
<text x="183" y="66.4">C23〜Q23にソケットを取り付けます。USBは下端から張り出しま</text>
<text x="183" y="71.4">す。</text>
<text x="183" y="78.3">C2・</text>
<text x="183" y="83.3">は最大約18.7 mm。基板上面からふたの内側まで約24〜25 mmを</text>
<text x="190.5" y="78.3">C1は左下に立てます。 中心間10.16 mm。左右に並べた外幅</text>
<text x="183" y="88.4">仮置きの目 安にします。</text>
<text x="183" y="95.2">U2・</text>
<text x="190.8" y="95.2">U6は低く取り付けます。 DevKitの下の点線枠は小型変換基板</text>
<text x="183" y="100.3">を仮置きする範囲です。変換基板とDevKit裏の間にすき間を残せ</text>
<text x="183" y="105.3">るソケットを選びます。</text>
<text x="183" y="112.2">アンテナの下を空けます。 右上のA・</text>
<text x="238.9" y="112.2">B行、12〜24列を切り欠く想</text>
<text x="183" y="117.2">定。部品を置く前にUSBプラグも差して現物を確認します。</text>
</g>
<text font-size="3.2" fill="#236b60" x="14" y="14.8">組立の全体図</text>
<text font-size="3.2" fill="#0a6659" x="116.6" y="49.2">アンテナ</text>
<text font-size="3.2" fill="#172a39" x="119.7" y="137.5">USB</text>
<g font-size="3.1" fill="#172a39">
<text x="15.4" y="148.4">端子・</text>
<text x="24.7" y="148.4">部品</text>
<text x="58.4" y="148.4">表から見た位置</text>
<text x="15.4" y="154.2">J1 スイッチ</text>
<text x="58.4" y="154.2">E02 KEY1、F02 KEY2、G02 GND</text>
<text x="15.4" y="160.3">J2 安定化5 V入力</text>
<text x="58.4" y="160.3">R23 ＋5 V、R24 GND。USBの脇から、被覆線をはんだ面に出して固定。</text>
<text x="15.4" y="166.4">JP1・</text>
<text x="24.1" y="166.4">JP2</text>
<text x="58.4" y="166.4">Q01–Q02がVIN、M01–M02がEN。運転時は両方を短絡。USB書き込み時は両方外し、J2の5 Vも抜く。</text>
<text x="15.4" y="172.5">DRL 3 F 2.7 V ×2</text>
<text x="58.4" y="172.5">公称φ8×20 mm、最大φ8.5×22 mm。リード公称3.5 mm。C2が左、C1が右。</text>
</g>
<text font-size="3" fill="#6c4d86" x="125" y="114.2">低電圧監視</text>
<g font-size="2.8" fill="#425665">
<text x="14" y="197.1">ステアリングスイッチ ／ ESP32 DevKit 30ピン ／ 手配線用</text>
<text x="277.6" y="197.1">1 / 7</text>
</g>
<g font-size="2.7" fill="#425665">
<text x="36.3" y="39.9">01</text>
<text x="41.3" y="39.9">02</text>
<text x="46.3" y="39.9">03</text>
<text x="51.3" y="39.9">04</text>
<text x="56.3" y="39.9">05</text>
<text x="61.3" y="39.9">06</text>
<text x="66.3" y="39.9">07</text>
<text x="71.3" y="39.9">08</text>
<text x="76.4" y="39.9">09</text>
<text x="81.4" y="39.9">10</text>
<text x="86.4" y="39.9">11</text>
<text x="91.4" y="39.9">12</text>
<text x="96.4" y="39.9">13</text>
<text x="101.4" y="39.9">14</text>
<text x="106.4" y="39.9">15</text>
<text x="111.4" y="39.9">16</text>
<text x="116.4" y="39.9">17</text>
<text x="121.4" y="39.9">18</text>
<text x="126.4" y="39.9">19</text>
<text x="131.4" y="39.9">20</text>
<text x="136.4" y="39.9">21</text>
<text x="141.4" y="39.9">22</text>
<text x="146.4" y="39.9">23</text>
<text x="151.4" y="39.9">24</text>
<text x="33.6" y="46.9">A</text>
<text x="156" y="46.9">A</text>
<text x="33.5" y="51.9">B</text>
<text x="155.9" y="51.9">B</text>
<text x="33.6" y="57">C</text>
<text x="155.9" y="57">C</text>
<text x="33.5" y="62">D</text>
<text x="155.9" y="62">D</text>
<text x="33.6" y="67">E</text>
<text x="33.7" y="72">F</text>
<text x="156" y="67">E</text>
<text x="156" y="72">F</text>
<text x="33.5" y="77">G</text>
<text x="155.8" y="77">G</text>
<text x="33.4" y="82">H</text>
<text x="155.8" y="82">H</text>
<text x="34" y="87">I</text>
<text x="156.4" y="87">I</text>
<text x="33.7" y="92">J</text>
<text x="156.1" y="92">J</text>
<text x="33.5" y="97">K</text>
<text x="33.7" y="102">L</text>
<text x="155.9" y="97">K</text>
<text x="156.1" y="102">L</text>
<text x="33.3" y="107">M</text>
<text x="155.7" y="107">M</text>
<text x="33.4" y="112">N</text>
<text x="155.8" y="112">N</text>
<text x="33.4" y="117">O</text>
<text x="155.8" y="117">O</text>
<text x="33.6" y="122">P</text>
<text x="155.9" y="122">P</text>
<text x="33.4" y="127">Q</text>
<text x="155.8" y="127">Q</text>
<text x="33.6" y="132">R</text>
<text x="155.9" y="132">R</text>
<text x="36.3" y="142.7">01</text>
<text x="41.3" y="142.7">02</text>
<text x="46.3" y="142.7">03</text>
<text x="51.3" y="142.7">04</text>
<text x="56.3" y="142.7">05</text>
<text x="61.3" y="142.7">06</text>
<text x="66.3" y="142.7">07</text>
<text x="71.3" y="142.7">08</text>
<text x="76.4" y="142.7">09</text>
<text x="81.4" y="142.7">10</text>
<text x="86.4" y="142.7">11</text>
<text x="91.4" y="142.7">12</text>
<text x="96.4" y="142.7">13</text>
<text x="101.4" y="142.7">14</text>
<text x="106.4" y="142.7">15</text>
<text x="111.4" y="142.7">16</text>
<text x="116.4" y="142.7">17</text>
<text x="121.4" y="142.7">18</text>
<text x="126.4" y="142.7">19</text>
<text x="131.4" y="142.7">20</text>
<text x="136.4" y="142.7">21</text>
<text x="141.4" y="142.7">22</text>
<text x="146.4" y="142.7">23</text>
<text x="151.4" y="142.7">24</text>
</g>
<g font-size="2.7" fill="#172a39">
<text x="57" y="124.1">−</text>
<text x="77.1" y="124.1">−</text>
</g>
<g font-size="2.7" fill="#9c3b33">
<text x="62.1" y="124.1">+</text>
<text x="82.1" y="124.1">+</text>
</g>
<g font-size="2.5" fill="#172a39">
<text x="52.6" y="59.5">R1</text>
<text x="68.8" y="63.3">R4</text>
<text x="68.8" y="93.3">R5</text>
<text x="52.6" y="104.5">R2</text>
</g>
<g font-size="2.3" fill="#172a39">
<text x="89.7" y="59.5">D4H</text>
<text x="73.2" y="69.5">C3</text>
<text x="43.1" y="74.5">D2</text>
<text x="76.8" y="74.5">D4L</text>
<text x="89.7" y="89.5">D5H</text>
<text x="73.2" y="99.5">C4</text>
<text x="43.1" y="104.5">D3</text>
<text x="76.8" y="104.5">D5L</text>
</g>
<text font-size="2.3" fill="#325f9c" x="99.7" y="57">EN</text>
<text font-size="2.3" fill="#1563a6" x="99.7" y="62">VP</text>
<text font-size="2.3" fill="#9b4622" x="25.4" y="67">KEY1</text>
<text font-size="2.3" fill="#753781" x="25.4" y="72">KEY2</text>
<text font-size="2.3" fill="#067269" x="99.7" y="67">VN</text>
<g font-size="2.3" fill="#40505d">
<text x="26.1" y="77">GND</text>
<text x="99.7" y="122">GND 薄型変換基板をDevKitの下へ</text>
</g>
<text font-size="2.3" fill="#63756b" x="99.7" y="92">D25</text>
<text font-size="2.3" fill="#664487" x="30.1" y="106.8">JP2</text>
<text font-size="2.3" fill="#b85813" x="30.1" y="126.8">JP1</text>
<g font-size="2.3" fill="#425665">
<text x="57" y="126.3">立てる</text>
<text x="77" y="126.3">立てる</text>
</g>
<text font-size="2.3" fill="#8d492a" x="99.7" y="127">VIN</text>
<text font-size="2.3" fill="#bc3650" x="142" y="127">3V3</text>
<text font-size="2" fill="#a12534" x="146.7" y="134.3">5V</text>
<text font-size="2" fill="#40505d" x="152.2" y="134.3">G</text>
<g font-size="1.8" fill="#172a39">
<text x="88.8" y="50.1">K</text>
<text x="48.8" y="65.1">K</text>
<text x="83.8" y="65.1">K</text>
<text x="88.8" y="80.2">K</text>
<text x="48.8" y="95.2">K</text>
<text x="83.8" y="95.2">K</text>
</g>
</svg>
